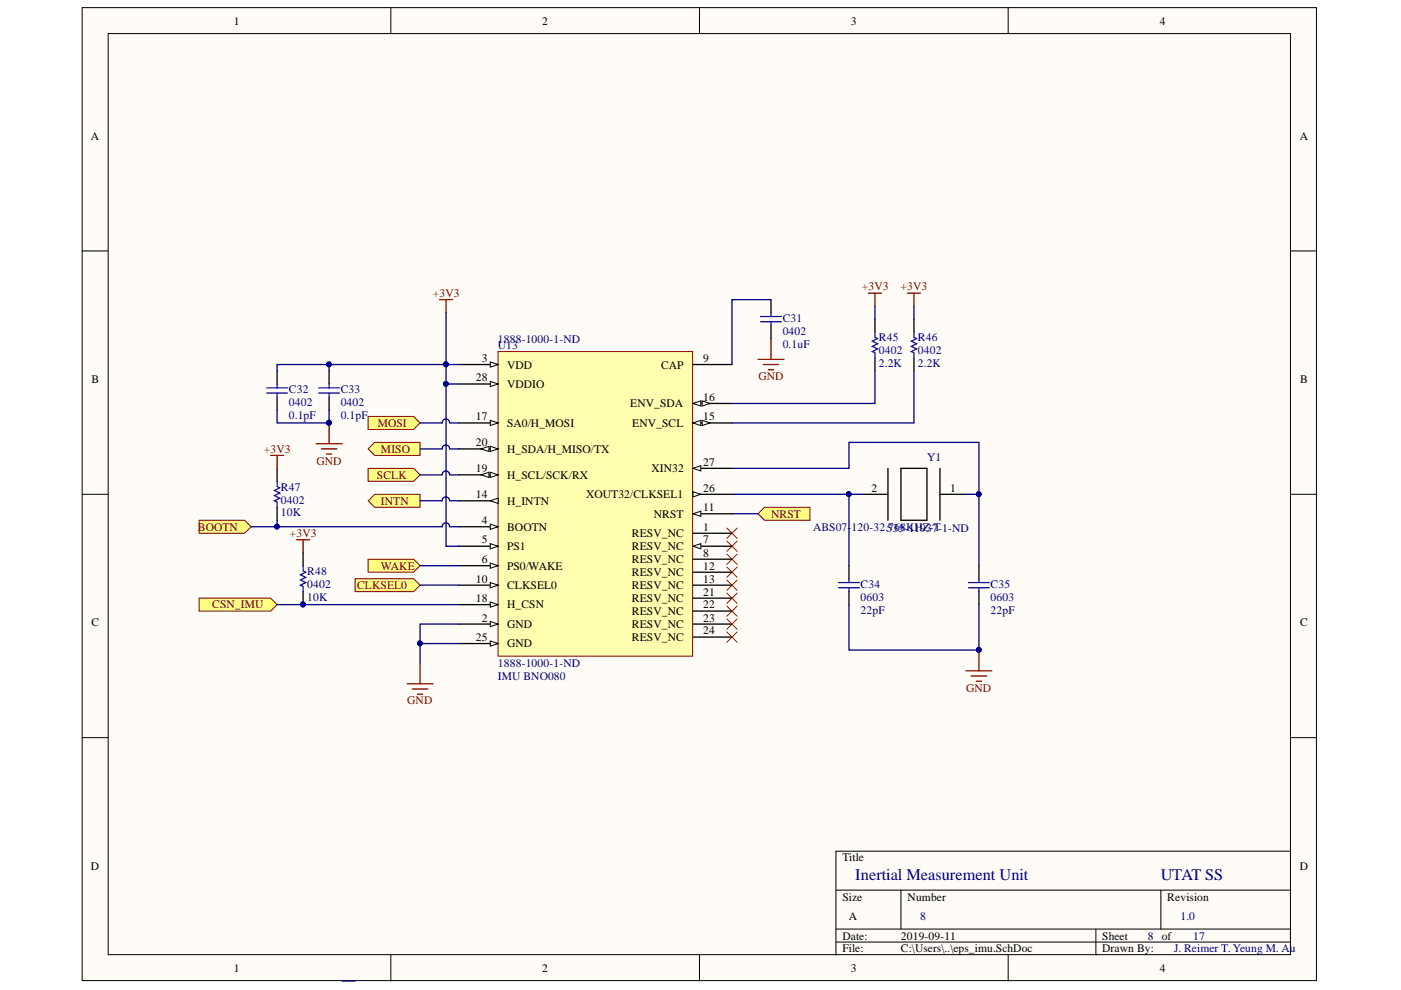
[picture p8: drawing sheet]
<svg xmlns="http://www.w3.org/2000/svg" width="297mm" height="210mm" viewBox="0 0 297 210" stroke-linecap="round" stroke-linejoin="round" font-family="sans-serif">
<g fill="#fffcf8" stroke="#000" stroke-width=".21">
<path d="M17.4 1.6h261.7v206.3h-261.7z"/>
<path d="M22.9 7.1h250.7v195.3h-250.7z"/>
</g>
<g fill="none" stroke="#000" stroke-width=".21">
<path d="M82.9 1.6v5.5M148.3 1.6v5.5M213.8 1.6v5.5M17.4 53.2h5.5M273.7 53.2h5.5M17.4 104.8h5.5M273.7 104.8h5.5M17.4 156.4h5.5M273.7 156.4h5.5M177.2 188.7h96.5M177.2 197h96.5M177.2 199.7h96.5"/>
<path d="M191 188.7v8.3M232.4 197v5.5M246.1 188.7v8.3M273.7 180.5h-96.5v22M82.9 202.5v5.5M148.3 202.5v5.5M213.8 202.5v5.5"/>
</g>
<g fill="none" stroke="#800000" stroke-width=".28">
<path d="M160.7 76.2h5.5M161.8 77.3h3.3M162.9 78.4h1.1M163.5 71.8v4.4M184.1 62.2h2.8M185.5 62.2v2.7M192.4 62.2h2.8M193.8 62.2v2.7M67 94.1h5.5M68.1 95.2h3.3M69.2 96.3h1.1M69.8 89.7v4.4"/>
<path d="M207.6 137.8v4.4M86.3 145h5.5M87.4 146.1h3.3M88.5 147.2h1.1M89.1 140.6v4.4M204.8 142.2h5.5M205.9 143.3h3.3M207 144.4h1.1"/>
</g>
<g fill="#000080" stroke="#000080" stroke-width=".21">
<circle cx="207.5" cy="137.8" r=".51"/>
<circle cx="69.7" cy="89.6" r=".51"/>
</g>
<g fill="#ffff80" stroke="#800000" stroke-width=".21">
<path d="M78 88.3h9.7l1.4 1.4-1.4 1.3h-9.7z" fill-rule="evenodd"/>
<path d="M78 99.3h9.7l1.4 1.4-1.4 1.4h-9.7z" fill-rule="evenodd"/>
<path d="M78 106.2l1.4-1.4h9.7v2.8h-9.7z" fill-rule="evenodd"/>
<path d="M42.2 110.3h9.7l1.3 1.4-1.3 1.4h-9.7z" fill-rule="evenodd"/>
<path d="M78 118.6h9.7l1.4 1.3-1.4 1.4h-9.7z" fill-rule="evenodd"/>
<path d="M75.3 122.7h12.4l1.4 1.4-1.4 1.3h-12.4z" fill-rule="evenodd"/>
<path d="M42.2 126.8h15.2l1.4 1.4-1.4 1.4h-15.2z" fill-rule="evenodd"/>
<path d="M160.7 108.9l1.4-1.3h9.6v2.7h-9.6z" fill-rule="evenodd"/>
<path d="M78 95.2l1.4-1.4h9.7v2.8h-9.7z" fill-rule="evenodd"/>
</g>
<path d="M93.2 63.5h2.8M94.6 63.5v2.8M57.4 96.6h2.7M58.8 96.6v2.7M62.9 114.4h2.7M64.3 114.4v2.8" fill="none" stroke="#800000" stroke-width=".28"/>
<path d="M188.3 99.3v11M191 99.3h5.5v11h-5.5zM199.3 99.3v11M182.8 104.8h5.5M199.3 104.8h5.5" fill="none" stroke="#000" stroke-width=".28"/>
<g fill="none" stroke="#f00" stroke-width=".21">
<path d="M154.1 112l2.2 2.2M154.1 114.7l2.2 2.2M154.1 117.5l2.2 2.2M156.3 112l-2.2 2.2M156.3 114.7l-2.2 2.2M156.3 117.5l-2.2 2.2M154.1 120.2l2.2 2.2M154.1 123l2.2 2.2M154.1 128.5l2.2 2.2M154.1 125.7l2.2 2.2M154.1 131.2l2.2 2.2M154.1 134l2.2 2.2"/>
<path d="M156.3 120.2l-2.2 2.2M156.3 123l-2.2 2.2M156.3 128.5l-2.2 2.2M156.3 125.7l-2.2 2.2M156.3 131.2l-2.2 2.2M156.3 134l-2.2 2.2"/>
</g>
<path d="M105.6 74.5h41.2v64.6h-41.2z" fill="#ffffb0" stroke="#800000" stroke-width=".21"/>
<path d="M146.9 113.1h8.3M97.3 132.3h8.3" fill="none" stroke="#000" stroke-width=".28"/>
<path d="M103.9 131.8l1.7 .5-1.7 .6z" fill="#fffcf8"/>
<path d="M103.9 131.8l1.7 .5-1.7 .6z" fill="none" stroke="#000" stroke-width=".21"/>
<path d="M97.3 77.3h8.3" fill="none" stroke="#000" stroke-width=".28"/>
<path d="M103.9 76.7l1.7 .6-1.7 .5z" fill="#fffcf8"/>
<path d="M103.9 76.7l1.7 .6-1.7 .5z" fill="none" stroke="#000" stroke-width=".21"/>
<path d="M97.3 111.7h8.3" fill="none" stroke="#000" stroke-width=".28"/>
<path d="M103.9 111.1l1.7 .6-1.7 .5z" fill="#fffcf8"/>
<path d="M103.9 111.1l1.7 .6-1.7 .5z" fill="none" stroke="#000" stroke-width=".21"/>
<path d="M97.3 115.8h8.3" fill="none" stroke="#000" stroke-width=".28"/>
<path d="M103.9 115.3l1.7 .5-1.7 .6z" fill="#fffcf8"/>
<path d="M103.9 115.3l1.7 .5-1.7 .6z" fill="none" stroke="#000" stroke-width=".21"/>
<path d="M97.3 119.9h8.3" fill="none" stroke="#000" stroke-width=".28"/>
<path d="M103.9 119.4l1.7 .5-1.7 .6z" fill="#fffcf8"/>
<path d="M103.9 119.4l1.7 .5-1.7 .6z" fill="none" stroke="#000" stroke-width=".21"/>
<path d="M146.9 115.8h8.3" fill="none" stroke="#000" stroke-width=".28"/>
<path d="M146.9 115.8l1.7-.5v1.1z" fill="#fffcf8"/>
<path d="M146.9 115.8l1.7-.5v1.1z" fill="none" stroke="#000" stroke-width=".21"/>
<path d="M146.9 77.3h8.3M146.9 118.6h8.3M97.3 124.1h8.3" fill="none" stroke="#000" stroke-width=".28"/>
<path d="M103.9 123.5l1.7 .6-1.7 .5z" fill="#fffcf8"/>
<path d="M103.9 123.5l1.7 .6-1.7 .5z" fill="none" stroke="#000" stroke-width=".21"/>
<path d="M146.9 108.9h8.3" fill="none" stroke="#000" stroke-width=".28"/>
<path d="M146.9 108.9l1.7-.5v1.1z" fill="#fffcf8"/>
<path d="M146.9 108.9l1.7-.5v1.1z" fill="none" stroke="#000" stroke-width=".21"/>
<path d="M97.3 106.2h8.3M146.9 121.3h8.3M146.9 124.1h8.3" fill="none" stroke="#000" stroke-width=".28"/>
<path d="M103.9 106.2l1.7-.6v1.1z" fill="#fffcf8"/>
<path d="M103.9 106.2l1.7-.6v1.1z" fill="none" stroke="#000" stroke-width=".21"/>
<path d="M146.9 89.7h8.3" fill="none" stroke="#000" stroke-width=".28"/>
<path d="M146.9 89.7l1.7-.6v1.1z" fill="#fffcf8"/>
<path d="M146.9 89.7l1.7-.6v1.1z" fill="none" stroke="#000" stroke-width=".21"/>
<path d="M148.9 89.1l1.6 .6-1.6 .5z" fill="#fffcf8"/>
<path d="M148.9 89.1l1.6 .6-1.6 .5z" fill="none" stroke="#000" stroke-width=".21"/>
<path d="M146.9 85.5h8.3" fill="none" stroke="#000" stroke-width=".28"/>
<path d="M146.9 85.5l1.7-.5v1.1z" fill="#fffcf8"/>
<path d="M146.9 85.5l1.7-.5v1.1z" fill="none" stroke="#000" stroke-width=".21"/>
<path d="M148.9 85l1.6 .5-1.6 .6z" fill="#fffcf8"/>
<path d="M148.9 85l1.6 .5-1.6 .6z" fill="none" stroke="#000" stroke-width=".21"/>
<path d="M97.3 89.7h8.3" fill="none" stroke="#000" stroke-width=".28"/>
<path d="M103.9 89.1l1.7 .6-1.7 .5z" fill="#fffcf8"/>
<path d="M103.9 89.1l1.7 .6-1.7 .5z" fill="none" stroke="#000" stroke-width=".21"/>
<path d="M97.3 128.2h8.3" fill="none" stroke="#000" stroke-width=".28"/>
<path d="M103.9 127.6l1.7 .6-1.7 .5z" fill="#fffcf8"/>
<path d="M103.9 127.6l1.7 .6-1.7 .5z" fill="none" stroke="#000" stroke-width=".21"/>
<path d="M97.3 100.7h8.3" fill="none" stroke="#000" stroke-width=".28"/>
<path d="M103.9 100.1l1.7 .6-1.7 .5z" fill="#fffcf8"/>
<path d="M103.9 100.1l1.7 .6-1.7 .5z" fill="none" stroke="#000" stroke-width=".21"/>
<path d="M102 100.7l1.7-.6v1.1z" fill="#fffcf8"/>
<path d="M102 100.7l1.7-.6v1.1z" fill="none" stroke="#000" stroke-width=".21"/>
<path d="M97.3 95.2h8.3" fill="none" stroke="#000" stroke-width=".28"/>
<path d="M103.9 94.6l1.7 .6-1.7 .5z" fill="#fffcf8"/>
<path d="M103.9 94.6l1.7 .6-1.7 .5z" fill="none" stroke="#000" stroke-width=".21"/>
<path d="M102 95.2l1.7-.6v1.1z" fill="#fffcf8"/>
<path d="M102 95.2l1.7-.6v1.1z" fill="none" stroke="#000" stroke-width=".21"/>
<path d="M97.3 136.5h8.3M146.9 126.8h8.3M146.9 129.6h8.3M146.9 132.3h8.3M146.9 135.1h8.3" fill="none" stroke="#000" stroke-width=".28"/>
<path d="M103.9 135.9l1.7 .6-1.7 .5z" fill="#fffcf8"/>
<path d="M103.9 135.9l1.7 .6-1.7 .5z" fill="none" stroke="#000" stroke-width=".21"/>
<path d="M146.9 104.8h8.3" fill="none" stroke="#000" stroke-width=".28"/>
<path d="M146.9 104.3l1.7 .5-1.7 .6z" fill="#fffcf8"/>
<path d="M146.9 104.3l1.7 .5-1.7 .6z" fill="none" stroke="#000" stroke-width=".21"/>
<path d="M146.9 99.3h8.3" fill="none" stroke="#000" stroke-width=".28"/>
<path d="M146.9 99.3l1.7-.5v1.1z" fill="#fffcf8"/>
<path d="M146.9 99.3l1.7-.5v1.1z" fill="none" stroke="#000" stroke-width=".21"/>
<path d="M97.3 81.4h8.3" fill="none" stroke="#000" stroke-width=".28"/>
<path d="M103.9 80.9l1.7 .5-1.7 .6z" fill="#fffcf8"/>
<path d="M103.9 80.9l1.7 .5-1.7 .6z" fill="none" stroke="#000" stroke-width=".21"/>
<g fill="none" stroke="#000" stroke-width=".28">
<path d="M58.8 78.7v2.7M69.8 78.7v2.7M163.5 63.5v2.8M163.5 69v2.8M185.5 67.7v2.7M185.5 75.9v2.8M193.8 67.7v2.7M193.8 75.9v2.8M58.8 84.2v2.7M58.8 99.3v2.8M69.8 84.2v2.7M58.8 107.6v2.7"/>
<path d="M64.3 117.2v2.7M180 119.9v2.8M207.6 119.9v2.8M64.3 125.4v2.8M180 125.4v2.8M207.6 125.4v2.8"/>
</g>
<g fill="none" stroke="#00f" stroke-width=".28">
<path d="M161.3 67.1h4.4M161.3 68.2h4.4M163.5 66.3v.8M163.5 68.2v.8M185.5 70.4v1.1l.6 .3-1.1 .5 1.1 .6-1.1 .5 1.1 .6-1.1 .5 .5 .3v1.1M193.8 70.4v1.1l.5 .3-1.1 .5 1.1 .6-1.1 .5 1.1 .6-1.1 .5 .6 .3v1.1M56.6 82.2h4.4M56.6 83.3h4.4M58.8 81.4v.8M58.8 83.3v.9M67.6 82.2h4.4M67.6 83.3h4.4"/>
<path d="M69.8 81.4v.8M69.8 83.3v.9M58.8 102.1v1.1l.5 .2-1.1 .6 1.1 .5-1.1 .6 1.1 .5-1.1 .6 .6 .3v1.1M64.3 119.9v1.1l.5 .3-1.1 .6 1.1 .5-1.1 .6 1.1 .5-1.1 .6 .6 .2v1.1M177.8 123.5h4.4M177.8 124.6h4.4M180 122.7v.8M180 124.6v.8M205.3 123.5h4.5M205.3 124.6h4.5M207.6 122.7v.8M207.6 124.6v.8"/>
</g>
<g fill="#000080" stroke="#000080" stroke-width=".21">
<circle cx="64.2" cy="128.2" r=".51"/>
<circle cx="89" cy="136.4" r=".51"/>
<circle cx="94.5" cy="81.4" r=".51"/>
<circle cx="58.7" cy="111.6" r=".51"/>
<circle cx="69.7" cy="89.6" r=".51"/>
<circle cx="94.5" cy="77.2" r=".51"/>
<circle cx="180" cy="104.8" r=".51"/>
<circle cx="207.5" cy="104.8" r=".51"/>
<circle cx="69.7" cy="77.2" r=".51"/>
<circle cx="207.5" cy="137.8" r=".51"/>
</g>
<g fill="none" stroke="#000080" stroke-width=".28">
<path d="M69.8 77.3v1.4M94.6 66.3v15.1M97.3 77.3h-38.5v1.4M163.5 63.5h-8.3v13.8M185.5 78.7v6.8h-30.3M185.5 64.9v2.8M193.8 78.7v11h-38.6M193.8 64.9v2.8M58.8 86.9v2.8h11v-2.8M95.3 89.7a.79 .79 0 0 0-.8-.9 .79 .79 0 0 0-.7 .9h-4.7M95.3 95.2a.79 .79 0 0 0-.8-.9 .79 .79 0 0 0-.7 .9h-4.7M95.4 89.7h1.9"/>
<path d="M95.4 95.2h1.9M97.3 81.4h-2.7v34.4h2.7M155.2 99.3h24.8v-5.5h27.6v26.1M58.8 110.3v1.4M89.1 119.9h8.2M95.3 100.7a.79 .79 0 0 0-.8-.8 .79 .79 0 0 0-.7 .8h-4.7M95.3 106.2a.79 .79 0 0 0-.8-.8 .79 .79 0 0 0-.7 .8h-4.7M95.3 111.7a.79 .79 0 0 0-.8-.8 .79 .79 0 0 0-.7 .8h-40.6M95.4 100.7h1.9M95.4 106.2h1.9M95.4 111.7h1.9M155.2 104.8h24.8v15.1"/>
<path d="M155.2 108.9h5.5M180 104.8h2.8M204.8 104.8h2.8M58.8 128.2h38.5M89.1 124.1h8.2M97.3 136.5h-8.2v4.1M97.3 132.3h-8.2v4.2M180 128.2v9.6h27.6v-9.6M72.5 208h2.8"/>
</g>
<g font-size="3.5" fill="#000080">
<text x="181.3" y="186.6">Inertial Measurement Unit</text>
<text x="246.1" y="186.6">UTAT SS</text>
</g>
<g font-size="2.4">
<text x="49.6" y="5.2">1</text>
<text x="114.9" y="5.2">2</text>
<text x="180.4" y="5.2">3</text>
<text x="245.9" y="5.2">4</text>
<text x="19.3" y="29.7">A</text>
<text x="275.6" y="29.7">A</text>
<text x="102.2" y="76.7">3</text>
<text x="149.1" y="76.7">9</text>
<text x="19.4" y="81.2">B</text>
<text x="100.9" y="80.9">28</text>
<text x="107.5" y="78.1">VDD</text>
<text x="107.5" y="82.3">VDDIO</text>
<text x="140.2" y="78.1">CAP</text>
<text x="275.6" y="81.2">B</text>
<text x="100.9" y="89.1">17</text>
<text x="133.6" y="86.3">ENV_SDA</text>
<text x="149.1" y="89.1">15</text>
<text x="149.1" y="85">16</text>
<text x="100.9" y="94.6">20</text>
<text x="107.5" y="90.5">SA0/H_MOSI</text>
<text x="107.5" y="96">H_SDA/H_MISO/TX</text>
<text x="134.1" y="90.5">ENV_SCL</text>
<text x="100.9" y="100.1">19</text>
<text x="107.5" y="101.5">H_SCL/SCK/RX</text>
<text x="138.1" y="100.1">XIN32</text>
<text x="149.1" y="98.8">27</text>
<text x="100.9" y="105.6">14</text>
<text x="107.5" y="107">H_INTN</text>
<text x="124.2" y="105.6">XOUT32/CLKSEL1</text>
<text x="149.1" y="104.3">26</text>
<text x="184.8" y="104.3">2</text>
<text x="201.5" y="104.3">1</text>
<text x="102.2" y="111.2">4</text>
<text x="107.5" y="112.5">BOOTN</text>
<text x="134" y="113.9">RESV_NC</text>
<text x="138.6" y="109.7">NRST</text>
<text x="149.1" y="112.5">1</text>
<text x="149.1" y="108.4">11</text>
<text x="102.2" y="115.2">5</text>
<text x="102.2" y="119.4">6</text>
<text x="107.5" y="116.7">PS1</text>
<text x="134" y="116.7">RESV_NC</text>
<text x="134" y="119.4">RESV_NC</text>
<text x="149.1" y="115.2">7</text>
<text x="149.1" y="118">8</text>
<text x="100.9" y="123.5">10</text>
<text x="107.5" y="120.8">PS0/WAKE</text>
<text x="107.5" y="124.9">CLKSEL0</text>
<text x="134" y="122.2">RESV_NC</text>
<text x="134" y="124.9">RESV_NC</text>
<text x="149.1" y="120.8">12</text>
<text x="149.1" y="123.5">13</text>
<text x="100.9" y="127.7">18</text>
<text x="102.2" y="131.8">2</text>
<text x="107.5" y="129">H_CSN</text>
<text x="134" y="127.7">RESV_NC</text>
<text x="134" y="130.4">RESV_NC</text>
<text x="149.1" y="126.3">21</text>
<text x="149.1" y="129">22</text>
<text x="149.1" y="131.8">23</text>
<text x="19.4" y="132.8">C</text>
<text x="100.9" y="135.9">25</text>
<text x="107.5" y="133.1">GND</text>
<text x="107.5" y="137.3">GND</text>
<text x="134" y="133.1">RESV_NC</text>
<text x="134" y="135.9">RESV_NC</text>
<text x="149.1" y="134.5">24</text>
<text x="275.6" y="132.8">C</text>
<text x="19.3" y="184.4">D</text>
<text x="178.6" y="182.6">Title</text>
<text x="275.6" y="184.4">D</text>
<text x="178.6" y="190.9">Size</text>
<text x="192.4" y="190.9">Number</text>
<text x="247.5" y="190.9">Revision</text>
<text x="180" y="195.1">A</text>
<text x="178.6" y="199.2">Date:</text>
<text x="178.6" y="201.9">File:</text>
<text x="191" y="199.2">2019-09-11</text>
<text x="191" y="201.9">C:\Users\..\eps_imu.SchDoc</text>
<text x="233.7" y="199.2">Sheet</text>
<text x="233.7" y="201.9">Drawn By:</text>
<text x="246.3" y="199.2">of</text>
<text x="49.6" y="206.1">1</text>
<text x="114.9" y="206.1">2</text>
<text x="180.4" y="206.1">3</text>
<text x="245.9" y="206.1">4</text>
</g>
<g font-size="2.4" fill="#800000">
<text x="91.8" y="63">+3V3</text>
<text x="182.7" y="61.6">+3V3</text>
<text x="190.9" y="61.6">+3V3</text>
<text x="160.8" y="80.6">GND</text>
<text x="55.9" y="96">+3V3</text>
<text x="80.1" y="90.5">MOSI</text>
<text x="80.8" y="96">MISO</text>
<text x="67.1" y="98.5">GND</text>
<text x="79.9" y="101.5">SCLK</text>
<text x="80.8" y="107">INTN</text>
<text x="42" y="112.5">BOOTN</text>
<text x="61.4" y="113.9">+3V3</text>
<text x="163.5" y="109.7">NRST</text>
<text x="75.7" y="124.9">CLKSEL0</text>
<text x="80.8" y="120.8">WAKE</text>
<text x="45" y="129">CSN_IMU</text>
<text x="86.4" y="149.4">GND</text>
<text x="204.9" y="146.7">GND</text>
</g>
<g font-size="2.4" fill="#000080">
<text x="165.9" y="68.3">C31</text>
<text x="165.9" y="71">0402</text>
<text x="105.6" y="72.7">1888-1000-1-ND</text>
<text x="105.6" y="74">U13</text>
<text x="165.9" y="73.8">0.1uF</text>
<text x="186.3" y="77.9">2.2K</text>
<text x="186.3" y="72.3">R45</text>
<text x="186.3" y="75.1">0402</text>
<text x="194.6" y="77.9">2.2K</text>
<text x="194.6" y="72.3">R46</text>
<text x="194.6" y="75.1">0402</text>
<text x="61.2" y="83.4">C32</text>
<text x="72.2" y="83.4">C33</text>
<text x="61.2" y="88.9">0.1pF</text>
<text x="61.2" y="86.1">0402</text>
<text x="72.2" y="88.9">0.1pF</text>
<text x="72.2" y="86.1">0402</text>
<text x="196.6" y="97.7">Y1</text>
<text x="59.5" y="104">R47</text>
<text x="59.5" y="106.8">0402</text>
<text x="59.5" y="109.5">10K</text>
<text x="172.4" y="112.5">ABS07-</text>
<text x="180.6" y="112.5">120-32.768KHZ-T</text>
<text x="188" y="112.8">535-11937-1-ND</text>
<text x="65.1" y="121.9">R48</text>
<text x="65.1" y="124.6">0402</text>
<text x="182.4" y="124.6">C34</text>
<text x="210" y="124.6">C35</text>
<text x="65.1" y="127.4">10K</text>
<text x="182.4" y="130.1">22pF</text>
<text x="182.4" y="127.4">0603</text>
<text x="210" y="130.1">22pF</text>
<text x="210" y="127.4">0603</text>
<text x="105.6" y="141.4">1888-1000-1-ND</text>
<text x="105.6" y="144.1">IMU BNO080</text>
<text x="195.1" y="195.1">8</text>
<text x="250.3" y="195.1">1.0</text>
<text x="243.3" y="199.2">8</text>
<text x="248.9" y="201.9">J. Reimer T. Yeung M. Au</text>
<text x="253" y="199.2">17</text>
</g>
</svg>
